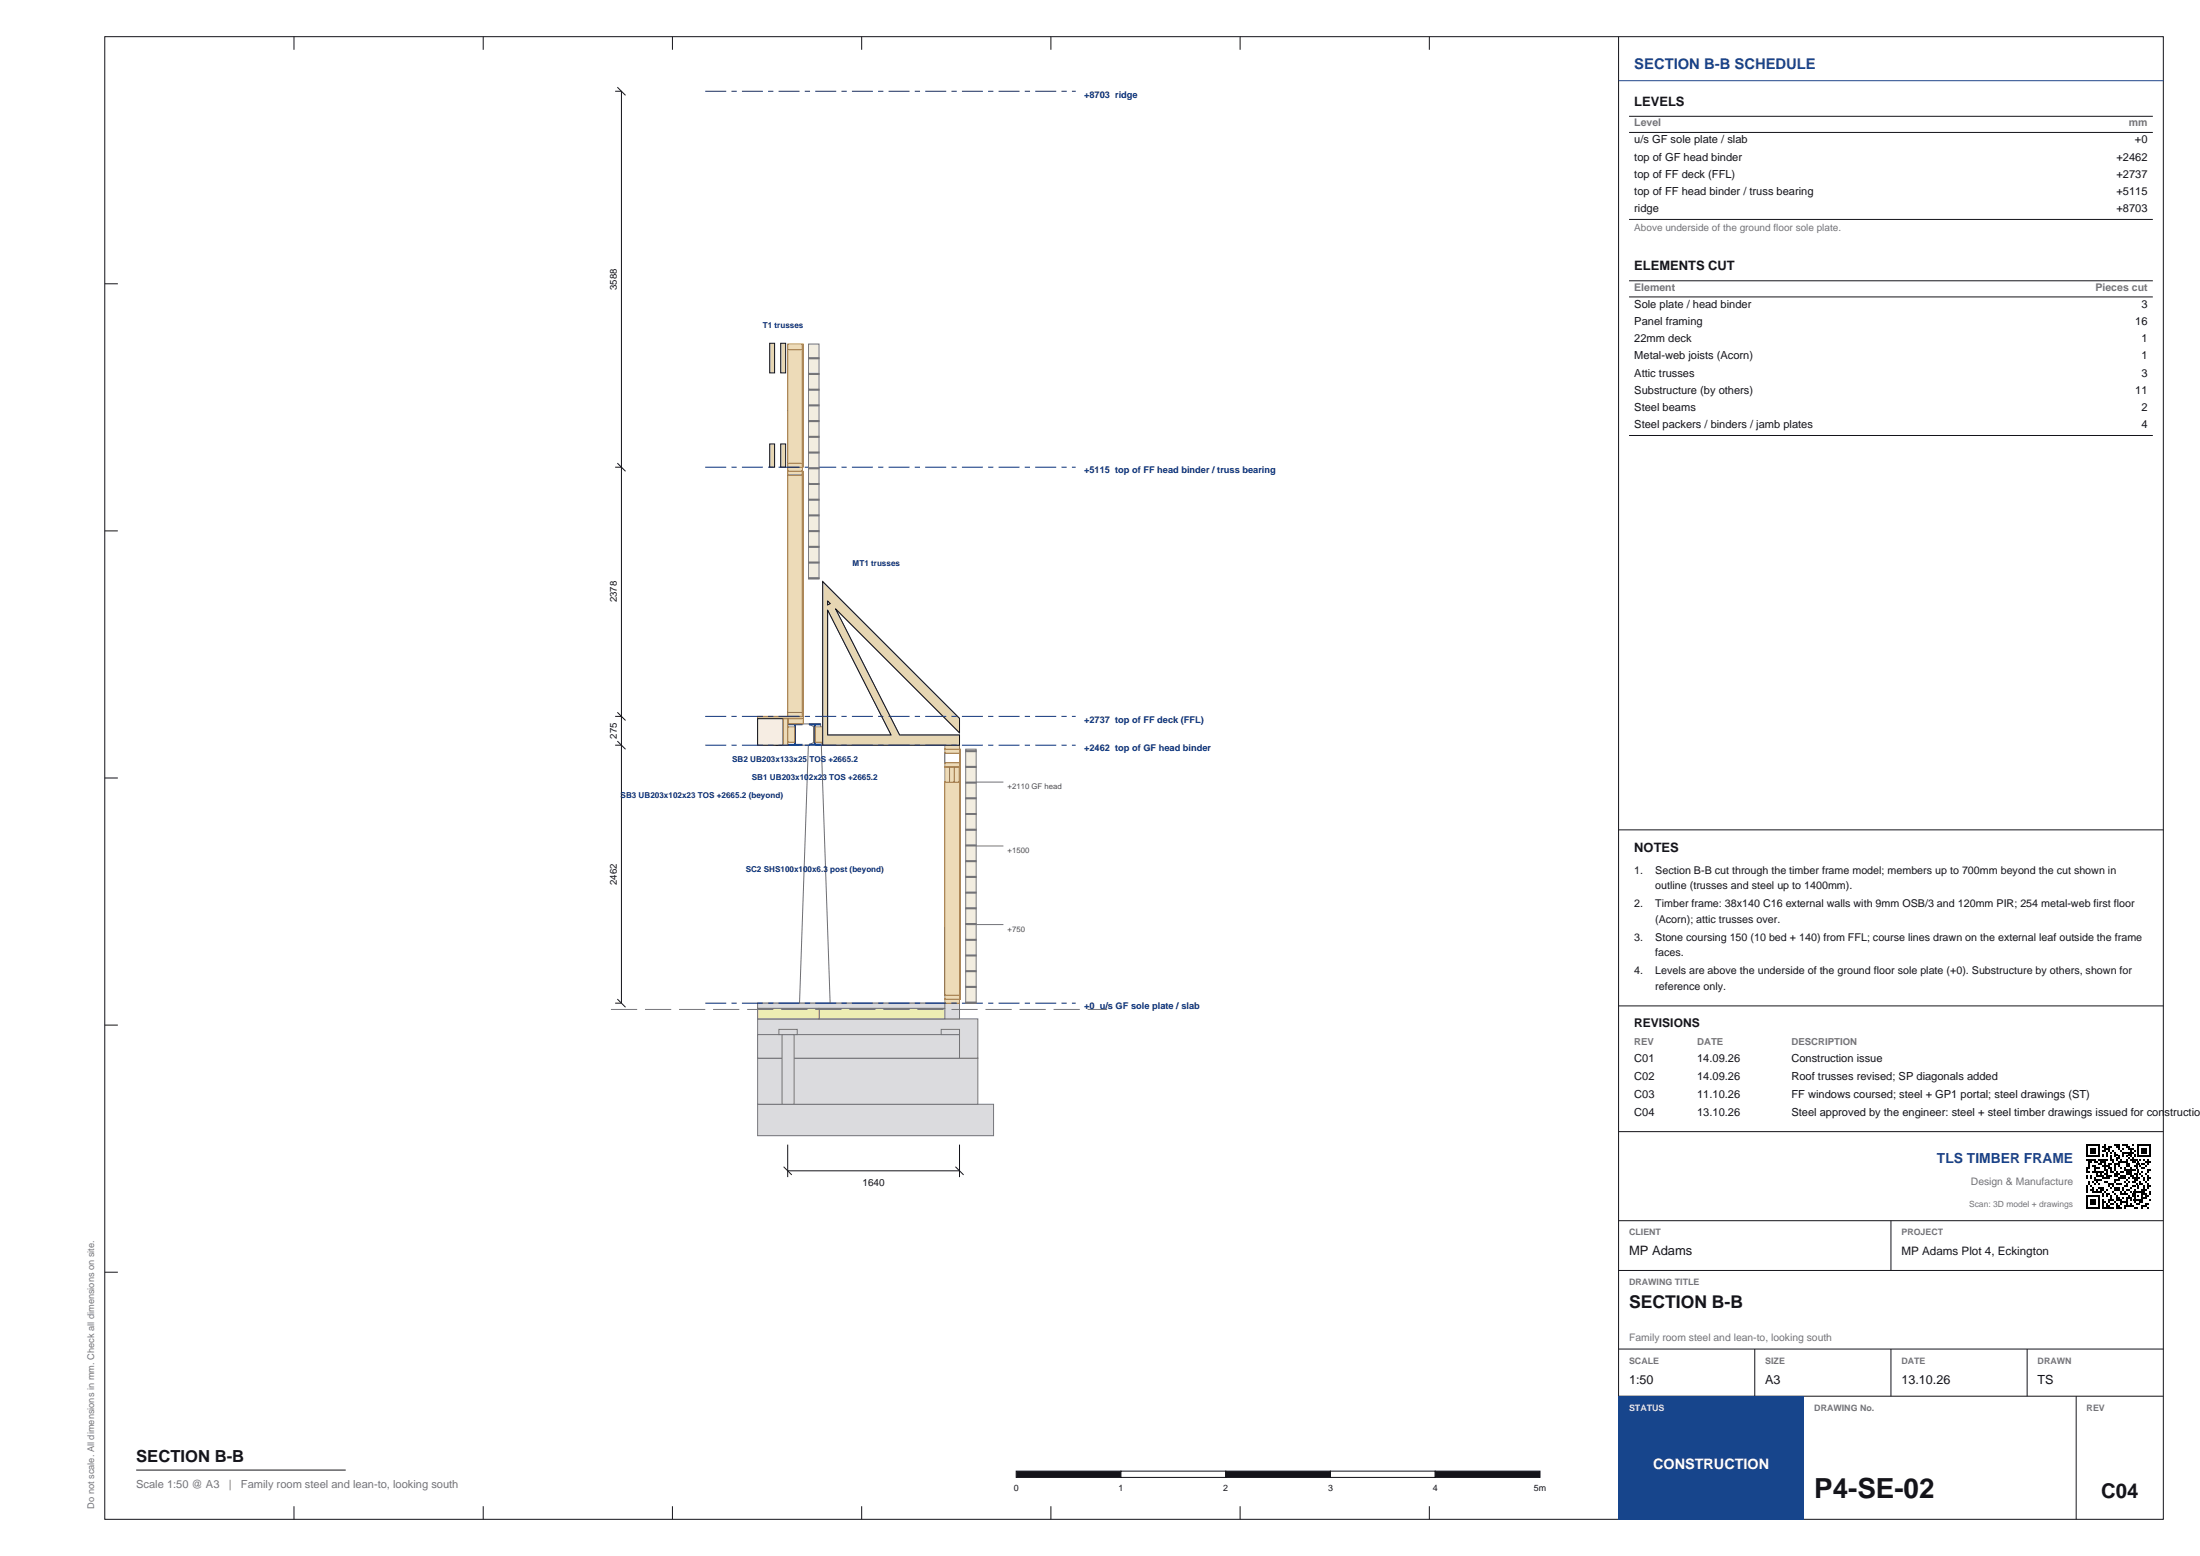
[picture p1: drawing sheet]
<svg xmlns="http://www.w3.org/2000/svg" width="420mm" height="297mm" viewBox="0 0 420 297" stroke-linecap="round" stroke-linejoin="round" font-family="sans-serif">
<g fill="none" stroke="#14141a" stroke-width=".19">
<path d="M20 7h393v283h-393zM56.1 7v2.5M92.3 7v2.5M128.4 7v2.5M164.5 7v2.5M200.6 7v2.5M236.8 7v2.5M272.9 7v2.5M309 7v283M20 54.2h2.5M20 101.3h2.5M20 148.5h2.5"/>
<path d="M20 195.7h2.5M20 242.8h2.5M56.1 287.5v2.5M92.3 287.5v2.5M128.4 287.5v2.5M164.5 287.5v2.5M200.6 287.5v2.5M236.8 287.5v2.5M272.9 287.5v2.5"/>
</g>
<g fill="#fff" stroke="#6b6b75" stroke-width=".19">
<path d="M154.5 138.2h2.2l1.9 55.8h-6z" fill-rule="evenodd"/>
<path d="M144.6 138.2h9.7l1 .5v3l-1 .5h-9.7z" fill-rule="evenodd"/>
<path d="M144.6 137.4h5.7v4.8h-5.7z" fill-rule="evenodd"/>
<path d="M180.4 177.7h2.8v12.3h-2.8z" fill-rule="evenodd"/>
<path d="M150.4 78.3h2.8v10.1h-2.8z" fill-rule="evenodd"/>
<path d="M150.4 90.7h2.8v45.3h-2.8z" fill-rule="evenodd"/>
<path d="M157.1 111l26.1 26.1v2.8l-23.7-23.7 12.2 24.1h11.5v1.9h-26.1zM158 116.5v23.8h12.1zM158 114.7v.8l.5-.3z" fill-rule="evenodd"/>
<path d="M144.6 137.2h4.9v5h-4.9z" fill-rule="evenodd"/>
<path d="M180.4 143.8h2.8v1.8h-2.8z" fill-rule="evenodd"/>
<path d="M180.4 177.7h2.8v12.3h-2.8z" fill-rule="evenodd"/>
<path d="M180.4 177h2.8v.7h-2.8z" fill-rule="evenodd"/>
<path d="M180.4 177.7h2.8v12.3h-2.8z" fill-rule="evenodd"/>
<path d="M183.2 143h.2v6.2h-.2z" fill-rule="evenodd"/>
<path d="M183.2 177h.2v13.7h-.2z" fill-rule="evenodd"/>
<path d="M180.4 143.8h2.8v1.8h-2.8z" fill-rule="evenodd"/>
<path d="M180.4 149.3h2.8v40.7h-2.8z" fill-rule="evenodd"/>
</g>
<g fill="#dbdbde" stroke="#73737a" stroke-width=".19">
<path d="M144.6 210.8h45.1v6h-45.1z" fill-rule="evenodd"/>
<path d="M144.6 202h42.1v8.8h-42.1z" fill-rule="evenodd"/>
<path d="M144.6 194.5h42.1v7.5h-42.1z" fill-rule="evenodd"/>
<path d="M144.6 197.5h38.6v4.5h-38.6z" fill-rule="evenodd"/>
<path d="M149.3 197.5h2.3v13.3h-2.3z" fill-rule="evenodd"/>
<path d="M144.6 191.5h38.6v3h-38.6z" fill-rule="evenodd"/>
<path d="M179.7 196.5h3.5v1h-3.5z" fill-rule="evenodd"/>
<path d="M148.7 196.5h3.5v1h-3.5z" fill-rule="evenodd"/>
<path d="M144.6 191.5h35.8v1h-35.8z" fill-rule="evenodd"/>
</g>
<g fill="#ededb3" stroke="#73737a" stroke-width=".19">
<path d="M156.4 192.5h24v2h-24z" fill-rule="evenodd"/>
<path d="M144.6 192.5h11.8v2h-11.8z" fill-rule="evenodd"/>
</g>
<g fill="#eddbb8" stroke="#9e7a4d" stroke-width=".19">
<path d="M180.4 190.7h2.8v.8h-2.8z" fill-rule="evenodd"/>
<path d="M180.4 142.2h2.8v.8h-2.8z" fill-rule="evenodd"/>
<path d="M180.4 190h2.8v.7h-2.8z" fill-rule="evenodd"/>
<path d="M180.4 143h2.8v.8h-2.8z" fill-rule="evenodd"/>
<path d="M180.4 149.3h2.8v40.7h-2.8z" fill-rule="evenodd"/>
<path d="M180.4 146.4h.9v2.9h-.9z" fill-rule="evenodd"/>
<path d="M181.3 146.4h.9v2.9h-.9z" fill-rule="evenodd"/>
<path d="M182.2 146.4h.9v2.9h-.9z" fill-rule="evenodd"/>
<path d="M180.4 145.6h2.8v.8h-2.8z" fill-rule="evenodd"/>
</g>
<path d="M183.2 143h.2v47.7h-.2z" fill-rule="evenodd" fill="#b8731f" stroke="#b8731f" stroke-width=".19"/>
<g fill="#eddbb8" stroke="#9e7a4d" stroke-width=".19">
<path d="M150.4 89.2h2.8v.7h-2.8z" fill-rule="evenodd"/>
<path d="M150.4 136h2.8v.7h-2.8z" fill-rule="evenodd"/>
<path d="M150.4 89.9h2.8v.8h-2.8z" fill-rule="evenodd"/>
<path d="M150.4 90.7h2.8v45.3h-2.8z" fill-rule="evenodd"/>
</g>
<path d="M153.2 90h.2v46.7h-.2z" fill-rule="evenodd" fill="#b8731f" stroke="#b8731f" stroke-width=".19"/>
<g fill="#eddbb8" stroke="#9e7a4d" stroke-width=".19">
<path d="M150.4 88.4h2.8v.8h-2.8z" fill-rule="evenodd"/>
<path d="M150.4 65.7h2.8v1h-2.8z" fill-rule="evenodd"/>
<path d="M150.4 66.7h2.8v21.7h-2.8z" fill-rule="evenodd"/>
</g>
<path d="M153.2 65.7h.2v23.4h-.2z" fill-rule="evenodd" fill="#b8731f" stroke="#b8731f" stroke-width=".19"/>
<path d="M149.5 141v1.3h-1.3z" fill-rule="evenodd" fill="#808085" stroke="#14141a" stroke-width=".19"/>
<path d="M144.6 136.7h8.8v.5h-8.8z" fill-rule="evenodd" fill="#d9b880" stroke="#9e7a4d" stroke-width=".19"/>
<path d="M144.6 137.2h4.9v5h-4.9z" fill-rule="evenodd" fill="#f5f2e6" stroke="#14141a" stroke-width=".19"/>
<g fill="#ccd6f0" stroke="#0d2973" stroke-width=".19">
<path d="M154.5 138.2h2.1v.2h-1v3.7h1v.1h-2.1v-.1h1v-3.7h-1z" fill-rule="evenodd"/>
<path d="M150.4 138.2h2.7v.1h-1.3v3.8h1.3v.1h-2.7v-.1h1.3v-3.8h-1.3z" fill-rule="evenodd"/>
</g>
<g fill="#eddbb8" stroke="#9e7a4d" stroke-width=".19">
<path d="M155.6 138.7h1.4v3h-1.4z" fill-rule="evenodd"/>
<path d="M150.4 138.7h1.3v3h-1.3z" fill-rule="evenodd"/>
<path d="M149.5 137.2h.9v5h-.9z" fill-rule="evenodd"/>
<path d="M150.5 137.2h2.9v1h-2.9z" fill-rule="evenodd"/>
</g>
<g fill="#e6d6b3" stroke="#14141a" stroke-width=".19">
<path d="M149 84.7h1v4.5h-1z" fill-rule="evenodd"/>
<path d="M149 65.5h1v5.7h-1z" fill-rule="evenodd"/>
<path d="M146.9 84.7h1v4.5h-1z" fill-rule="evenodd"/>
<path d="M146.9 65.5h1v5.7h-1z" fill-rule="evenodd"/>
<path d="M157.1 111l26.1 26.1v2.8l-23.7-23.7 12.2 24.1h11.5v1.9h-26.1zM158 116.5v23.8h12.1zM158 114.7v.8l.5-.3z" fill-rule="evenodd"/>
</g>
<path d="M116.6 192.7h94.8" fill="none" stroke="#73737a" stroke-width=".19" stroke-dasharray="5 1.5" stroke-linecap="butt"/>
<path d="M134.6 17.4h70.8M134.6 89.2h70.8M134.6 136.7h70.8M134.6 142.2h70.8M134.6 191.5h70.8" fill="none" stroke="#0d2973" stroke-width=".19" stroke-dasharray="4 1 1 1" stroke-linecap="butt"/>
<g fill="none" stroke="#14141a" stroke-width=".19">
<path d="M117.4 17.4h1.2v174.1h-1.2M117.9 16.6l1.5 1.6M117.4 89.2h1.2M117.9 88.4l1.5 1.6M117.4 136.7h1.2M117.9 136l1.5 1.5M117.4 142.2h1.2M117.9 141.5l1.5 1.5M117.9 190.7l1.5 1.6M150.4 218.5v6.2M183.2 218.5v6.2M149.6 222.7l1.6 1.6"/>
<path d="M150.4 223.5h32.8M182.4 222.7l1.6 1.6"/>
</g>
<path d="M154.4 65.7h2v44.8h-2z" fill-rule="evenodd" fill="#f2ede0" stroke="#73737a" stroke-width=".19"/>
<g fill="#9e9e9e" stroke="#737373" stroke-width=".19">
<path d="M154.4 110.3h2v.2h-2z" fill-rule="evenodd"/>
<path d="M154.4 107.3h2v.2h-2z" fill-rule="evenodd"/>
<path d="M154.4 104.3h2v.2h-2z" fill-rule="evenodd"/>
<path d="M154.4 101.3h2v.2h-2z" fill-rule="evenodd"/>
<path d="M154.4 98.3h2v.2h-2z" fill-rule="evenodd"/>
<path d="M154.4 95.3h2v.2h-2z" fill-rule="evenodd"/>
<path d="M154.4 92.3h2v.2h-2z" fill-rule="evenodd"/>
<path d="M154.4 89.3h2v.2h-2z" fill-rule="evenodd"/>
<path d="M154.4 86.3h2v.2h-2z" fill-rule="evenodd"/>
<path d="M154.4 83.3h2v.2h-2z" fill-rule="evenodd"/>
<path d="M154.4 80.3h2v.2h-2z" fill-rule="evenodd"/>
<path d="M154.4 77.3h2v.2h-2z" fill-rule="evenodd"/>
<path d="M154.4 74.3h2v.2h-2z" fill-rule="evenodd"/>
<path d="M154.4 71.3h2v.2h-2z" fill-rule="evenodd"/>
<path d="M154.4 68.3h2v.2h-2z" fill-rule="evenodd"/>
</g>
<path d="M184.4 143h2v48.5h-2z" fill-rule="evenodd" fill="#f2ede0" stroke="#73737a" stroke-width=".19"/>
<g fill="#9e9e9e" stroke="#737373" stroke-width=".19">
<path d="M184.4 191.3h2v.2h-2z" fill-rule="evenodd"/>
<path d="M184.4 188.3h2v.2h-2z" fill-rule="evenodd"/>
<path d="M184.4 185.3h2v.2h-2z" fill-rule="evenodd"/>
<path d="M184.4 182.3h2v.2h-2z" fill-rule="evenodd"/>
<path d="M184.4 179.3h2v.2h-2z" fill-rule="evenodd"/>
<path d="M184.4 176.3h2v.2h-2z" fill-rule="evenodd"/>
<path d="M184.4 173.3h2v.2h-2z" fill-rule="evenodd"/>
<path d="M184.4 170.3h2v.2h-2z" fill-rule="evenodd"/>
<path d="M184.4 167.3h2v.2h-2z" fill-rule="evenodd"/>
<path d="M184.4 164.3h2v.2h-2z" fill-rule="evenodd"/>
<path d="M184.4 161.3h2v.2h-2z" fill-rule="evenodd"/>
<path d="M184.4 158.3h2v.2h-2z" fill-rule="evenodd"/>
<path d="M184.4 155.3h2v.2h-2z" fill-rule="evenodd"/>
<path d="M184.4 152.3h2v.2h-2z" fill-rule="evenodd"/>
<path d="M184.4 149.3h2v.2h-2z" fill-rule="evenodd"/>
<path d="M184.4 146.3h2v.2h-2z" fill-rule="evenodd"/>
<path d="M184.4 143.3h2v.2h-2z" fill-rule="evenodd"/>
</g>
<path d="M186.4 149.3h5.2M186.4 176.5h5.2M186.4 161.5h5.2" fill="none" stroke="#73737a" stroke-width=".19"/>
<path d="M26 280.6h40" fill="none" stroke="#14141a" stroke-width=".19"/>
<path d="M194 280.8h20v1.2h-20z" fill-rule="evenodd" fill="#14141a" stroke="#14141a" stroke-width=".19"/>
<path d="M214 280.8h20v1.2h-20z" fill-rule="evenodd" fill="#fff" stroke="#14141a" stroke-width=".19"/>
<path d="M234 280.8h20v1.2h-20z" fill-rule="evenodd" fill="#14141a" stroke="#14141a" stroke-width=".19"/>
<path d="M254 280.8h20v1.2h-20z" fill-rule="evenodd" fill="#fff" stroke="#14141a" stroke-width=".19"/>
<path d="M274 280.8h20v1.2h-20z" fill-rule="evenodd" fill="#14141a" stroke="#14141a" stroke-width=".19"/>
<path d="M309 15.4h104" fill="none" stroke="#17458c" stroke-width=".19"/>
<g fill="none" stroke="#14141a" stroke-width=".19">
<path d="M311 22.2h100M311 25.3h100M311 41.9h100M311 53.6h100M311 56.7h100M311 83.1h100M309 158.4h104M309 192h104M309 216h104M309 233h104M361 233v9.5M309 242.5h104"/>
<path d="M309 257.5h104M335 257.5v9M361 257.5v9M387 257.5v9M309 266.5h104"/>
</g>
<path d="M398.3 218.5h2.6M405.1 220h2.2M408.1 218.5h2.6M398.3 220.7h2.6M398.3 228.3h2.6M398.3 230.5h2.6M399.4 223.7h2.3M401.3 230.5h2.3M405.4 223.4h2.3M407.3 227.5h2.3M408.1 220.7h2.6" fill="none" stroke="#000" stroke-width=".38"/>
<g fill="#000">
<path d="M398.3 218.7h.4v.4h-.4z" fill-rule="evenodd"/>
<path d="M398.3 219.1h.4v.3h-.4z" fill-rule="evenodd"/>
<path d="M398.3 219.4h.4v.4h-.4z" fill-rule="evenodd"/>
<path d="M399.1 219.1h1.1v.3h-1.1z" fill-rule="evenodd"/>
<path d="M399.1 219.4h1.1v.4h-1.1z" fill-rule="evenodd"/>
<path d="M400.6 218.7h.3v.4h-.3z" fill-rule="evenodd"/>
<path d="M400.6 219.1h.3v.3h-.3z" fill-rule="evenodd"/>
<path d="M400.6 219.4h.3v.4h-.3z" fill-rule="evenodd"/>
<path d="M401.3 218.7h.8v.4h-.8z" fill-rule="evenodd"/>
<path d="M401.3 219.4h.8v.4h-.8z" fill-rule="evenodd"/>
<path d="M401.7 218.3h.4v.4h-.4z" fill-rule="evenodd"/>
<path d="M401.7 219.1h1.1v.3h-1.1z" fill-rule="evenodd"/>
<path d="M402.4 218.7h.8v.4h-.8z" fill-rule="evenodd"/>
<path d="M402.4 219.4h.4v.4h-.4z" fill-rule="evenodd"/>
<path d="M403.2 219.4h.4v.4h-.4z" fill-rule="evenodd"/>
<path d="M403.6 218.3h1.1v.4h-1.1z" fill-rule="evenodd"/>
<path d="M403.9 218.7h.8v.4h-.8z" fill-rule="evenodd"/>
<path d="M404.3 219.1h.4v.3h-.4z" fill-rule="evenodd"/>
<path d="M404.7 219.4h.4v.4h-.4z" fill-rule="evenodd"/>
<path d="M405.1 218.3h1.1v.4h-1.1z" fill-rule="evenodd"/>
<path d="M405.1 219.1h.3v.3h-.3z" fill-rule="evenodd"/>
<path d="M405.8 218.7h.8v.4h-.8z" fill-rule="evenodd"/>
<path d="M406.2 219.1h1.1v.3h-1.1z" fill-rule="evenodd"/>
<path d="M406.6 219.4h.3v.4h-.3z" fill-rule="evenodd"/>
<path d="M406.9 218.3h.4v.4h-.4z" fill-rule="evenodd"/>
<path d="M407.3 219.4h.4v.4h-.4z" fill-rule="evenodd"/>
<path d="M408.1 218.7h.3v.4h-.3z" fill-rule="evenodd"/>
<path d="M408.1 219.1h.3v.3h-.3z" fill-rule="evenodd"/>
<path d="M408.1 219.4h.3v.4h-.3z" fill-rule="evenodd"/>
<path d="M408.8 219.1h1.1v.3h-1.1z" fill-rule="evenodd"/>
<path d="M408.8 219.4h1.1v.4h-1.1z" fill-rule="evenodd"/>
<path d="M410.3 218.7h.4v.4h-.4z" fill-rule="evenodd"/>
<path d="M410.3 219.1h.4v.3h-.4z" fill-rule="evenodd"/>
<path d="M410.3 219.4h.4v.4h-.4z" fill-rule="evenodd"/>
<path d="M398.3 219.8h.4v.4h-.4z" fill-rule="evenodd"/>
<path d="M398.3 220.2h.4v.4h-.4z" fill-rule="evenodd"/>
<path d="M398.3 221.3h1.9v.4h-1.9z" fill-rule="evenodd"/>
<path d="M398.3 222.8h.8v.4h-.8z" fill-rule="evenodd"/>
<path d="M398.3 223.2h.4v.4h-.4z" fill-rule="evenodd"/>
<path d="M398.3 223.6h.8v.3h-.8z" fill-rule="evenodd"/>
<path d="M398.3 224.3h.4v.4h-.4z" fill-rule="evenodd"/>
<path d="M398.3 224.7h.4v.4h-.4z" fill-rule="evenodd"/>
<path d="M398.3 226.2h.4v.4h-.4z" fill-rule="evenodd"/>
<path d="M398.3 226.6h.4v.3h-.4z" fill-rule="evenodd"/>
<path d="M398.3 226.9h.4v.4h-.4z" fill-rule="evenodd"/>
<path d="M398.3 227.3h.4v.4h-.4z" fill-rule="evenodd"/>
<path d="M398.3 228.4h.4v.4h-.4z" fill-rule="evenodd"/>
<path d="M398.3 228.8h.4v.4h-.4z" fill-rule="evenodd"/>
<path d="M398.3 229.2h.4v.4h-.4z" fill-rule="evenodd"/>
<path d="M398.3 229.6h.4v.3h-.4z" fill-rule="evenodd"/>
<path d="M398.3 229.9h.4v.4h-.4z" fill-rule="evenodd"/>
<path d="M398.7 221.7h.7v.4h-.7z" fill-rule="evenodd"/>
<path d="M398.7 222.1h.4v.3h-.4z" fill-rule="evenodd"/>
<path d="M398.7 222.4h.4v.4h-.4z" fill-rule="evenodd"/>
<path d="M398.7 225.4h.4v.4h-.4z" fill-rule="evenodd"/>
<path d="M398.7 225.8h.4v.4h-.4z" fill-rule="evenodd"/>
<path d="M399.1 219.8h1.1v.4h-1.1z" fill-rule="evenodd"/>
<path d="M399.1 224.3h.3v.4h-.3z" fill-rule="evenodd"/>
<path d="M399.1 224.7h.3v.4h-.3z" fill-rule="evenodd"/>
<path d="M399.1 226.2h.3v.4h-.3z" fill-rule="evenodd"/>
<path d="M399.1 226.9h.7v.4h-.7z" fill-rule="evenodd"/>
<path d="M399.1 228.8h1.1v.4h-1.1z" fill-rule="evenodd"/>
<path d="M399.1 229.2h1.1v.4h-1.1z" fill-rule="evenodd"/>
<path d="M399.1 229.6h1.1v.3h-1.1z" fill-rule="evenodd"/>
<path d="M399.4 222.4h.8v.4h-.8z" fill-rule="evenodd"/>
<path d="M399.4 225.4h.4v.4h-.4z" fill-rule="evenodd"/>
<path d="M399.4 226.6h.4v.3h-.4z" fill-rule="evenodd"/>
<path d="M399.4 227.3h1.9v.4h-1.9z" fill-rule="evenodd"/>
<path d="M399.8 221.7h.8v.4h-.8z" fill-rule="evenodd"/>
<path d="M399.8 222.8h1.1v.4h-1.1z" fill-rule="evenodd"/>
<path d="M399.8 223.2h.4v.4h-.4z" fill-rule="evenodd"/>
<path d="M399.8 224.7h.4v.4h-.4z" fill-rule="evenodd"/>
<path d="M399.8 225.1h1.5v.3h-1.5z" fill-rule="evenodd"/>
<path d="M399.8 225.8h.4v.4h-.4z" fill-rule="evenodd"/>
<path d="M400.2 223.9h.4v.4h-.4z" fill-rule="evenodd"/>
<path d="M400.2 224.3h1.5v.4h-1.5z" fill-rule="evenodd"/>
<path d="M400.2 225.4h.4v.4h-.4z" fill-rule="evenodd"/>
<path d="M400.2 226.9h.4v.4h-.4z" fill-rule="evenodd"/>
<path d="M400.6 219.8h.3v.4h-.3z" fill-rule="evenodd"/>
<path d="M400.6 220.2h.3v.4h-.3z" fill-rule="evenodd"/>
<path d="M400.6 221.3h1.8v.4h-1.8z" fill-rule="evenodd"/>
<path d="M400.6 222.1h.7v.3h-.7z" fill-rule="evenodd"/>
<path d="M400.6 225.8h.3v.4h-.3z" fill-rule="evenodd"/>
<path d="M400.6 226.6h1.1v.3h-1.1z" fill-rule="evenodd"/>
<path d="M400.6 228.4h.3v.4h-.3z" fill-rule="evenodd"/>
<path d="M400.6 228.8h.3v.4h-.3z" fill-rule="evenodd"/>
<path d="M400.6 229.2h.3v.4h-.3z" fill-rule="evenodd"/>
<path d="M400.6 229.6h.3v.3h-.3z" fill-rule="evenodd"/>
<path d="M400.6 229.9h.3v.4h-.3z" fill-rule="evenodd"/>
<path d="M400.9 221.7h1.2v.4h-1.2z" fill-rule="evenodd"/>
<path d="M400.9 223.9h.4v.4h-.4z" fill-rule="evenodd"/>
<path d="M400.9 226.9h.8v.4h-.8z" fill-rule="evenodd"/>
<path d="M401.3 220.2h.4v.4h-.4z" fill-rule="evenodd"/>
<path d="M401.3 220.6h.4v.3h-.4z" fill-rule="evenodd"/>
<path d="M401.3 222.4h1.5v.4h-1.5z" fill-rule="evenodd"/>
<path d="M401.3 224.7h1.5v.4h-1.5z" fill-rule="evenodd"/>
<path d="M401.3 227.7h.4v.4h-.4z" fill-rule="evenodd"/>
<path d="M401.3 228.1h.4v.3h-.4z" fill-rule="evenodd"/>
<path d="M401.3 228.8h.4v.4h-.4z" fill-rule="evenodd"/>
<path d="M401.3 229.2h.8v.4h-.8z" fill-rule="evenodd"/>
<path d="M401.3 229.6h.4v.3h-.4z" fill-rule="evenodd"/>
<path d="M401.3 229.9h.4v.4h-.4z" fill-rule="evenodd"/>
<path d="M401.7 222.1h.4v.3h-.4z" fill-rule="evenodd"/>
<path d="M401.7 222.8h.4v.4h-.4z" fill-rule="evenodd"/>
<path d="M401.7 223.2h.7v.4h-.7z" fill-rule="evenodd"/>
<path d="M401.7 223.9h.7v.4h-.7z" fill-rule="evenodd"/>
<path d="M401.7 225.4h.7v.4h-.7z" fill-rule="evenodd"/>
<path d="M401.7 227.3h.4v.4h-.4z" fill-rule="evenodd"/>
<path d="M402.1 219.8h.3v.4h-.3z" fill-rule="evenodd"/>
<path d="M402.1 220.2h.3v.4h-.3z" fill-rule="evenodd"/>
<path d="M402.1 220.6h.3v.3h-.3z" fill-rule="evenodd"/>
<path d="M402.1 223.6h.3v.3h-.3z" fill-rule="evenodd"/>
<path d="M402.1 224.3h1.1v.4h-1.1z" fill-rule="evenodd"/>
<path d="M402.1 226.9h.3v.4h-.3z" fill-rule="evenodd"/>
<path d="M402.1 227.7h.7v.4h-.7z" fill-rule="evenodd"/>
<path d="M402.1 228.1h.3v.3h-.3z" fill-rule="evenodd"/>
<path d="M402.1 229.6h.3v.3h-.3z" fill-rule="evenodd"/>
<path d="M402.1 229.9h.7v.4h-.7z" fill-rule="evenodd"/>
<path d="M402.4 222.1h.8v.3h-.8z" fill-rule="evenodd"/>
<path d="M402.4 222.8h.8v.4h-.8z" fill-rule="evenodd"/>
<path d="M402.4 225.8h1.2v.4h-1.2z" fill-rule="evenodd"/>
<path d="M402.4 226.2h.4v.4h-.4z" fill-rule="evenodd"/>
<path d="M402.4 228.8h1.2v.4h-1.2z" fill-rule="evenodd"/>
<path d="M402.4 229.2h.4v.4h-.4z" fill-rule="evenodd"/>
<path d="M402.8 219.8h.4v.4h-.4z" fill-rule="evenodd"/>
<path d="M402.8 220.6h.4v.3h-.4z" fill-rule="evenodd"/>
<path d="M402.8 220.9h.4v.4h-.4z" fill-rule="evenodd"/>
<path d="M402.8 221.3h.8v.4h-.8z" fill-rule="evenodd"/>
<path d="M402.8 223.2h.4v.4h-.4z" fill-rule="evenodd"/>
<path d="M402.8 223.6h.8v.3h-.8z" fill-rule="evenodd"/>
<path d="M402.8 226.6h.4v.3h-.4z" fill-rule="evenodd"/>
<path d="M402.8 228.1h.4v.3h-.4z" fill-rule="evenodd"/>
<path d="M402.8 228.4h.4v.4h-.4z" fill-rule="evenodd"/>
<path d="M402.8 229.6h.8v.3h-.8z" fill-rule="evenodd"/>
<path d="M403.2 221.7h.4v.4h-.4z" fill-rule="evenodd"/>
<path d="M403.2 226.2h.4v.4h-.4z" fill-rule="evenodd"/>
<path d="M403.2 227.3h.4v.4h-.4z" fill-rule="evenodd"/>
<path d="M403.6 219.8h.3v.4h-.3z" fill-rule="evenodd"/>
<path d="M403.6 220.2h.7v.4h-.7z" fill-rule="evenodd"/>
<path d="M403.6 220.6h.3v.3h-.3z" fill-rule="evenodd"/>
<path d="M403.6 222.1h1.1v.3h-1.1z" fill-rule="evenodd"/>
<path d="M403.6 222.4h.3v.4h-.3z" fill-rule="evenodd"/>
<path d="M403.6 222.8h.3v.4h-.3z" fill-rule="evenodd"/>
<path d="M403.6 223.2h.3v.4h-.3z" fill-rule="evenodd"/>
<path d="M403.6 223.9h1.1v.4h-1.1z" fill-rule="evenodd"/>
<path d="M403.6 224.3h.7v.4h-.7z" fill-rule="evenodd"/>
<path d="M403.6 225.1h1.1v.3h-1.1z" fill-rule="evenodd"/>
<path d="M403.6 225.4h.3v.4h-.3z" fill-rule="evenodd"/>
<path d="M403.6 226.6h1.1v.3h-1.1z" fill-rule="evenodd"/>
<path d="M403.6 226.9h1.1v.4h-1.1z" fill-rule="evenodd"/>
<path d="M403.6 227.7h.3v.4h-.3z" fill-rule="evenodd"/>
<path d="M403.6 229.2h.3v.4h-.3z" fill-rule="evenodd"/>
<path d="M403.9 220.9h.8v.4h-.8z" fill-rule="evenodd"/>
<path d="M403.9 221.3h.4v.4h-.4z" fill-rule="evenodd"/>
<path d="M403.9 223.6h.4v.3h-.4z" fill-rule="evenodd"/>
<path d="M403.9 225.8h1.2v.4h-1.2z" fill-rule="evenodd"/>
<path d="M403.9 228.1h.4v.3h-.4z" fill-rule="evenodd"/>
<path d="M403.9 228.4h.8v.4h-.8z" fill-rule="evenodd"/>
<path d="M403.9 228.8h1.2v.4h-1.2z" fill-rule="evenodd"/>
<path d="M403.9 229.6h.4v.3h-.4z" fill-rule="evenodd"/>
<path d="M403.9 229.9h.8v.4h-.8z" fill-rule="evenodd"/>
<path d="M403.9 230.3h1.2v.4h-1.2z" fill-rule="evenodd"/>
<path d="M404.3 220.6h.4v.3h-.4z" fill-rule="evenodd"/>
<path d="M404.3 221.7h1.9v.4h-1.9z" fill-rule="evenodd"/>
<path d="M404.3 222.4h.4v.4h-.4z" fill-rule="evenodd"/>
<path d="M404.3 224.7h1.5v.4h-1.5z" fill-rule="evenodd"/>
<path d="M404.7 221.3h.4v.4h-.4z" fill-rule="evenodd"/>
<path d="M404.7 222.8h.4v.4h-.4z" fill-rule="evenodd"/>
<path d="M404.7 223.6h.7v.3h-.7z" fill-rule="evenodd"/>
<path d="M404.7 224.3h1.1v.4h-1.1z" fill-rule="evenodd"/>
<path d="M404.7 227.3h.4v.4h-.4z" fill-rule="evenodd"/>
<path d="M404.7 227.7h1.5v.4h-1.5z" fill-rule="evenodd"/>
<path d="M404.7 229.2h1.5v.4h-1.5z" fill-rule="evenodd"/>
<path d="M404.7 229.6h.4v.3h-.4z" fill-rule="evenodd"/>
<path d="M405.1 220.2h.3v.4h-.3z" fill-rule="evenodd"/>
<path d="M405.1 220.6h.3v.3h-.3z" fill-rule="evenodd"/>
<path d="M405.1 226.6h.3v.3h-.3z" fill-rule="evenodd"/>
<path d="M405.1 226.9h.3v.4h-.3z" fill-rule="evenodd"/>
<path d="M405.1 228.4h.3v.4h-.3z" fill-rule="evenodd"/>
<path d="M405.4 222.8h.4v.4h-.4z" fill-rule="evenodd"/>
<path d="M405.4 225.4h.4v.4h-.4z" fill-rule="evenodd"/>
<path d="M405.4 226.2h.8v.4h-.8z" fill-rule="evenodd"/>
<path d="M405.4 227.3h.4v.4h-.4z" fill-rule="evenodd"/>
<path d="M405.4 229.9h1.9v.4h-1.9z" fill-rule="evenodd"/>
<path d="M405.4 230.3h.4v.4h-.4z" fill-rule="evenodd"/>
<path d="M405.8 220.6h.4v.3h-.4z" fill-rule="evenodd"/>
<path d="M405.8 221.3h.4v.4h-.4z" fill-rule="evenodd"/>
<path d="M405.8 222.1h.8v.3h-.8z" fill-rule="evenodd"/>
<path d="M405.8 222.4h.8v.4h-.8z" fill-rule="evenodd"/>
<path d="M405.8 223.6h1.1v.3h-1.1z" fill-rule="evenodd"/>
<path d="M405.8 223.9h1.1v.4h-1.1z" fill-rule="evenodd"/>
<path d="M405.8 225.1h.4v.3h-.4z" fill-rule="evenodd"/>
<path d="M405.8 225.8h.4v.4h-.4z" fill-rule="evenodd"/>
<path d="M405.8 226.9h.8v.4h-.8z" fill-rule="evenodd"/>
<path d="M405.8 228.4h1.1v.4h-1.1z" fill-rule="evenodd"/>
<path d="M405.8 228.8h.4v.4h-.4z" fill-rule="evenodd"/>
<path d="M405.8 229.6h.4v.3h-.4z" fill-rule="evenodd"/>
<path d="M406.2 220.2h.7v.4h-.7z" fill-rule="evenodd"/>
<path d="M406.2 220.9h.4v.4h-.4z" fill-rule="evenodd"/>
<path d="M406.2 224.7h.4v.4h-.4z" fill-rule="evenodd"/>
<path d="M406.2 225.4h.4v.4h-.4z" fill-rule="evenodd"/>
<path d="M406.2 228.1h.4v.3h-.4z" fill-rule="evenodd"/>
<path d="M406.6 220.6h.3v.3h-.3z" fill-rule="evenodd"/>
<path d="M406.6 221.3h1.5v.4h-1.5z" fill-rule="evenodd"/>
<path d="M406.6 222.8h.3v.4h-.3z" fill-rule="evenodd"/>
<path d="M406.6 224.3h.7v.4h-.7z" fill-rule="evenodd"/>
<path d="M406.6 226.6h.3v.3h-.3z" fill-rule="evenodd"/>
<path d="M406.6 227.3h.3v.4h-.3z" fill-rule="evenodd"/>
<path d="M406.6 228.8h.3v.4h-.3z" fill-rule="evenodd"/>
<path d="M406.6 229.6h.3v.3h-.3z" fill-rule="evenodd"/>
<path d="M406.9 220.9h.4v.4h-.4z" fill-rule="evenodd"/>
<path d="M406.9 221.7h.8v.4h-.8z" fill-rule="evenodd"/>
<path d="M406.9 224.7h1.5v.4h-1.5z" fill-rule="evenodd"/>
<path d="M406.9 225.4h.8v.4h-.8z" fill-rule="evenodd"/>
<path d="M406.9 226.2h.8v.4h-.8z" fill-rule="evenodd"/>
<path d="M406.9 227.7h.8v.4h-.8z" fill-rule="evenodd"/>
<path d="M406.9 228.1h.8v.3h-.8z" fill-rule="evenodd"/>
<path d="M407.3 220.2h.4v.4h-.4z" fill-rule="evenodd"/>
<path d="M407.3 220.6h.4v.3h-.4z" fill-rule="evenodd"/>
<path d="M407.3 222.4h.8v.4h-.8z" fill-rule="evenodd"/>
<path d="M407.3 223.9h.8v.4h-.8z" fill-rule="evenodd"/>
<path d="M407.3 225.1h.8v.3h-.8z" fill-rule="evenodd"/>
<path d="M407.3 226.9h.4v.4h-.4z" fill-rule="evenodd"/>
<path d="M407.3 228.4h.4v.4h-.4z" fill-rule="evenodd"/>
<path d="M407.3 228.8h1.9v.4h-1.9z" fill-rule="evenodd"/>
<path d="M407.3 229.2h.4v.4h-.4z" fill-rule="evenodd"/>
<path d="M407.3 230.3h.8v.4h-.8z" fill-rule="evenodd"/>
<path d="M407.7 222.1h.7v.3h-.7z" fill-rule="evenodd"/>
<path d="M407.7 222.8h.4v.4h-.4z" fill-rule="evenodd"/>
<path d="M407.7 224.3h.4v.4h-.4z" fill-rule="evenodd"/>
<path d="M407.7 225.8h.4v.4h-.4z" fill-rule="evenodd"/>
<path d="M407.7 229.6h.7v.3h-.7z" fill-rule="evenodd"/>
<path d="M408.1 219.8h.3v.4h-.3z" fill-rule="evenodd"/>
<path d="M408.1 220.2h.3v.4h-.3z" fill-rule="evenodd"/>
<path d="M408.1 221.7h.3v.4h-.3z" fill-rule="evenodd"/>
<path d="M408.1 223.2h.3v.4h-.3z" fill-rule="evenodd"/>
<path d="M408.1 223.6h.3v.3h-.3z" fill-rule="evenodd"/>
<path d="M408.1 226.2h.3v.4h-.3z" fill-rule="evenodd"/>
<path d="M408.1 226.6h.3v.3h-.3z" fill-rule="evenodd"/>
<path d="M408.1 228.1h.3v.3h-.3z" fill-rule="evenodd"/>
<path d="M408.4 221.3h.4v.4h-.4z" fill-rule="evenodd"/>
<path d="M408.4 222.4h.4v.4h-.4z" fill-rule="evenodd"/>
<path d="M408.4 223.9h.4v.4h-.4z" fill-rule="evenodd"/>
<path d="M408.4 225.4h.4v.4h-.4z" fill-rule="evenodd"/>
<path d="M408.4 225.8h.8v.4h-.8z" fill-rule="evenodd"/>
<path d="M408.4 229.2h.8v.4h-.8z" fill-rule="evenodd"/>
<path d="M408.8 219.8h1.1v.4h-1.1z" fill-rule="evenodd"/>
<path d="M408.8 222.1h.8v.3h-.8z" fill-rule="evenodd"/>
<path d="M408.8 222.8h.8v.4h-.8z" fill-rule="evenodd"/>
<path d="M408.8 223.6h.4v.3h-.4z" fill-rule="evenodd"/>
<path d="M408.8 224.3h.4v.4h-.4z" fill-rule="evenodd"/>
<path d="M408.8 226.9h1.1v.4h-1.1z" fill-rule="evenodd"/>
<path d="M408.8 227.7h1.1v.4h-1.1z" fill-rule="evenodd"/>
<path d="M408.8 228.1h.4v.3h-.4z" fill-rule="evenodd"/>
<path d="M408.8 228.4h1.1v.4h-1.1z" fill-rule="evenodd"/>
<path d="M408.8 229.9h1.1v.4h-1.1z" fill-rule="evenodd"/>
<path d="M408.8 230.3h.4v.4h-.4z" fill-rule="evenodd"/>
<path d="M409.2 221.3h.4v.4h-.4z" fill-rule="evenodd"/>
<path d="M409.2 224.7h.4v.4h-.4z" fill-rule="evenodd"/>
<path d="M409.2 225.1h.4v.3h-.4z" fill-rule="evenodd"/>
<path d="M409.2 226.2h.4v.4h-.4z" fill-rule="evenodd"/>
<path d="M409.2 226.6h.4v.3h-.4z" fill-rule="evenodd"/>
<path d="M409.6 221.7h1.1v.4h-1.1z" fill-rule="evenodd"/>
<path d="M409.6 222.4h.3v.4h-.3z" fill-rule="evenodd"/>
<path d="M409.6 223.9h.3v.4h-.3z" fill-rule="evenodd"/>
<path d="M409.6 225.4h.3v.4h-.3z" fill-rule="evenodd"/>
<path d="M409.6 228.1h.7v.3h-.7z" fill-rule="evenodd"/>
<path d="M409.6 229.6h.7v.3h-.7z" fill-rule="evenodd"/>
<path d="M409.9 221.3h.4v.4h-.4z" fill-rule="evenodd"/>
<path d="M409.9 222.1h.4v.3h-.4z" fill-rule="evenodd"/>
<path d="M409.9 223.2h.8v.4h-.8z" fill-rule="evenodd"/>
<path d="M409.9 223.6h.4v.3h-.4z" fill-rule="evenodd"/>
<path d="M409.9 224.3h.4v.4h-.4z" fill-rule="evenodd"/>
<path d="M409.9 224.7h.8v.4h-.8z" fill-rule="evenodd"/>
<path d="M409.9 225.1h.4v.3h-.4z" fill-rule="evenodd"/>
<path d="M409.9 225.8h.4v.4h-.4z" fill-rule="evenodd"/>
<path d="M409.9 226.2h.8v.4h-.8z" fill-rule="evenodd"/>
<path d="M409.9 226.6h.4v.3h-.4z" fill-rule="evenodd"/>
<path d="M409.9 230.3h.4v.4h-.4z" fill-rule="evenodd"/>
<path d="M410.3 219.8h.4v.4h-.4z" fill-rule="evenodd"/>
<path d="M410.3 220.2h.4v.4h-.4z" fill-rule="evenodd"/>
<path d="M410.3 227.3h.4v.4h-.4z" fill-rule="evenodd"/>
<path d="M410.3 227.7h.4v.4h-.4z" fill-rule="evenodd"/>
<path d="M410.3 228.8h.4v.4h-.4z" fill-rule="evenodd"/>
</g>
<path d="M309 266.5h35.4v23.5h-35.4z" fill-rule="evenodd" fill="#17458c"/>
<path d="M396.4 266.5v23.5" fill="none" stroke="#14141a" stroke-width=".19"/>
<text font-size="5.3" fill="#14141a" x="346.4" y="286">P4-SE-02</text>
<text font-size="3.9" fill="#14141a" x="401.1" y="286">C04</text>
<text font-size="3.4" fill="#14141a" x="311" y="249.7">SECTION B-B</text>
<text font-size="3.2" fill="#14141a" x="26" y="279">SECTION B-B</text>
<text font-size="2.8" fill="#17458c" x="312" y="13.2">SECTION B-B SCHEDULE</text>
<text font-size="2.8" fill="#fff" x="315.6" y="280.5">CONSTRUCTION</text>
<text font-size="2.6" fill="#17458c" x="369.8" y="222">TLS TIMBER FRAME</text>
<g font-size="2.5" fill="#14141a">
<text x="312" y="20.2">LEVELS</text>
<text x="312" y="51.6">ELEMENTS CUT</text>
<text x="312" y="162.7">NOTES</text>
<text x="311" y="239.6">MP Adams</text>
</g>
<g font-size="2.4" fill="#14141a">
<text x="311" y="264.1">1:50</text>
<text x="337" y="264.1">A3</text>
<text x="363" y="264.1">13.10.26</text>
<text x="389" y="264.1">TS</text>
</g>
<text font-size="2.3" fill="#14141a" x="312" y="196">REVISIONS</text>
<text font-size="2.2" fill="#14141a" x="363" y="239.6">MP Adams Plot 4, Eckington</text>
<g font-size="2.1" fill="#14141a">
<text x="312" y="27.4">u/s GF sole plate / slab</text>
<text x="407.6" y="27.4">+0</text>
<text x="312" y="30.6">top of GF head binder</text>
<text x="312" y="33.9">top of FF deck (FFL)</text>
<text x="404.1" y="30.6">+2462</text>
<text x="404.1" y="33.9">+2737</text>
<text x="312" y="37.2">top of FF head binder / truss bearing</text>
<text x="312" y="40.5">ridge</text>
<text x="404.1" y="37.2">+5115</text>
<text x="404.1" y="40.5">+8703</text>
<text x="312" y="58.8">Sole plate / head binder</text>
<text x="408.8" y="58.8">3</text>
<text x="312" y="62">Panel framing</text>
<text x="312" y="65.3">22mm deck</text>
<text x="407.6" y="62">16</text>
<text x="408.8" y="65.3">1</text>
<text x="312" y="68.6">Metal-web joists (Acorn)</text>
<text x="312" y="71.9">Attic trusses</text>
<text x="408.8" y="68.6">1</text>
<text x="408.8" y="71.9">3</text>
<text x="312" y="75.2">Substructure (by others)</text>
<text x="407.6" y="75.2">11</text>
<text x="312" y="78.4">Steel beams</text>
<text x="312" y="81.7">Steel packers / binders / jamb plates</text>
<text x="408.8" y="78.4">2</text>
<text x="408.8" y="81.7">4</text>
<text x="312" y="202.8">C01</text>
<text x="324" y="202.8">14.09.26</text>
<text x="342" y="202.8">Construction issue</text>
<text x="312" y="206.2">C02</text>
<text x="312" y="209.6">C03</text>
<text x="324" y="206.2">14.09.26</text>
<text x="324" y="209.6">11.10.26</text>
<text x="342" y="206.2">Roof trusses revised; SP diagonals added</text>
<text x="342" y="209.6">FF windows coursed; steel + GP1 portal; steel drawings (ST)</text>
<text x="312" y="213">C04</text>
<text x="324" y="213">13.10.26</text>
<text x="342" y="213">Steel approved by the engineer: steel + steel timber drawings issued for construction</text>
</g>
<g font-size="2.1" fill="#73737a">
<text x="26" y="284">Scale 1:50 @ A3</text>
<text x="43.7" y="284">|</text>
<text x="46" y="284">Family room steel and lean-to, looking south</text>
</g>
<g font-size="2" fill="#73737a">
<text x="312" y="24.1">Level</text>
<text x="406.4" y="24.1">mm</text>
<text x="312" y="55.5">Element</text>
<text x="400.1" y="55.5">Pieces cut</text>
<text x="376.3" y="226.2">Design &amp; Manufacture</text>
<text x="311" y="255.9">Family room steel and lean-to, looking south</text>
</g>
<g font-size="2" fill="#14141a">
<text x="312" y="166.8">1.</text>
<text x="316" y="166.8">Section B-B cut through the timber frame model; members up to 700mm beyond the cut shown in</text>
<text x="312" y="173.2">2.</text>
<text x="316" y="169.7">outline (trusses and steel up to 1400mm).</text>
<text x="316" y="173.2">Timber frame: 38x140 C16 external walls with 9mm OSB/3 and 120mm PIR; 254 metal-web first floor</text>
<text x="312" y="179.6">3.</text>
<text x="316" y="176.1">(Acorn); attic trusses over.</text>
<text x="316" y="179.6">Stone coursing 150 (10 bed + 140) from FFL; course lines drawn on the external leaf outside the frame</text>
<text x="312" y="186">4.</text>
<text x="316" y="182.5">faces.</text>
<text x="316" y="186">Levels are above the underside of the ground floor sole plate (+0). Substructure by others, shown for</text>
<text x="316" y="188.9">reference only.</text>
</g>
<text font-size="1.9" fill="#73737a" x="312" y="44.1">Above underside of the ground floor sole plate.</text>
<text font-size="1.9" fill="#14141a" x="164.7" y="226.3">1640</text>
<g font-size="1.8" fill="#0d2973">
<text x="207" y="18.6">+8703 ridge</text>
<text x="207" y="90.4">+5115 top of FF head binder / truss bearing</text>
<text x="207" y="137.9">+2737 top of FF deck (FFL)</text>
<text x="207" y="143.4">+2462 top of GF head binder</text>
<text x="207" y="192.7">+0 u/s GF sole plate / slab</text>
</g>
<g font-size="1.8" fill="#14141a">
<text x="117.7" y="55.3" transform="rotate(-90 117.7 55.3)">3588</text>
<text x="117.7" y="115" transform="rotate(-90 117.7 115)">2378</text>
<text x="117.7" y="141" transform="rotate(-90 117.7 141)">275</text>
<text x="117.7" y="168.9" transform="rotate(-90 117.7 168.9)">2462</text>
</g>
<g font-size="1.8" fill="#73737a">
<text x="312" y="199.4">REV</text>
<text x="324" y="199.4">DATE</text>
<text x="342" y="199.4">DESCRIPTION</text>
<text x="18" y="288" transform="rotate(-90 18 288)">Do not scale. All dimensions in mm. Check all dimensions on site.</text>
</g>
<g font-size="1.7" fill="#73737a">
<text x="311" y="235.8">CLIENT</text>
<text x="363" y="235.8">PROJECT</text>
<text x="311" y="245.3">DRAWING TITLE</text>
<text x="311" y="260.3">SCALE</text>
<text x="337" y="260.3">SIZE</text>
<text x="363" y="260.3">DATE</text>
<text x="389" y="260.3">DRAWN</text>
<text x="346.4" y="269.3">DRAWING No.</text>
<text x="398.4" y="269.3">REV</text>
</g>
<text font-size="1.7" fill="#d9e6ff" x="311" y="269.3">STATUS</text>
<g font-size="1.7" fill="#14141a">
<text x="193.5" y="284.6">0</text>
<text x="213.5" y="284.6">1</text>
<text x="233.5" y="284.6">2</text>
<text x="253.5" y="284.6">3</text>
<text x="273.5" y="284.6">4</text>
<text x="292.8" y="284.6">5m</text>
</g>
<g font-size="1.6" fill="#0d2973">
<text x="145.6" y="62.5">T1 trusses</text>
<text x="162.8" y="108">MT1 trusses</text>
<text x="139.8" y="145.4">SB2 UB203x133x25 TOS +2665.2</text>
<text x="143.5" y="148.8">SB1 UB203x102x23 TOS +2665.2</text>
<text x="118.5" y="152.2">SB3 UB203x102x23 TOS +2665.2 (beyond)</text>
<text x="142.4" y="166.5">SC2 SHS100x100x6.3 post (beyond)</text>
</g>
<text font-size="1.6" fill="#73737a" x="375.9" y="230.4">Scan: 3D model + drawings</text>
<g font-size="1.5" fill="#4d4d4d">
<text x="192.4" y="150.7">+2110 GF head</text>
<text x="192.4" y="162.9">+1500</text>
<text x="192.4" y="177.9">+750</text>
</g>
</svg>
